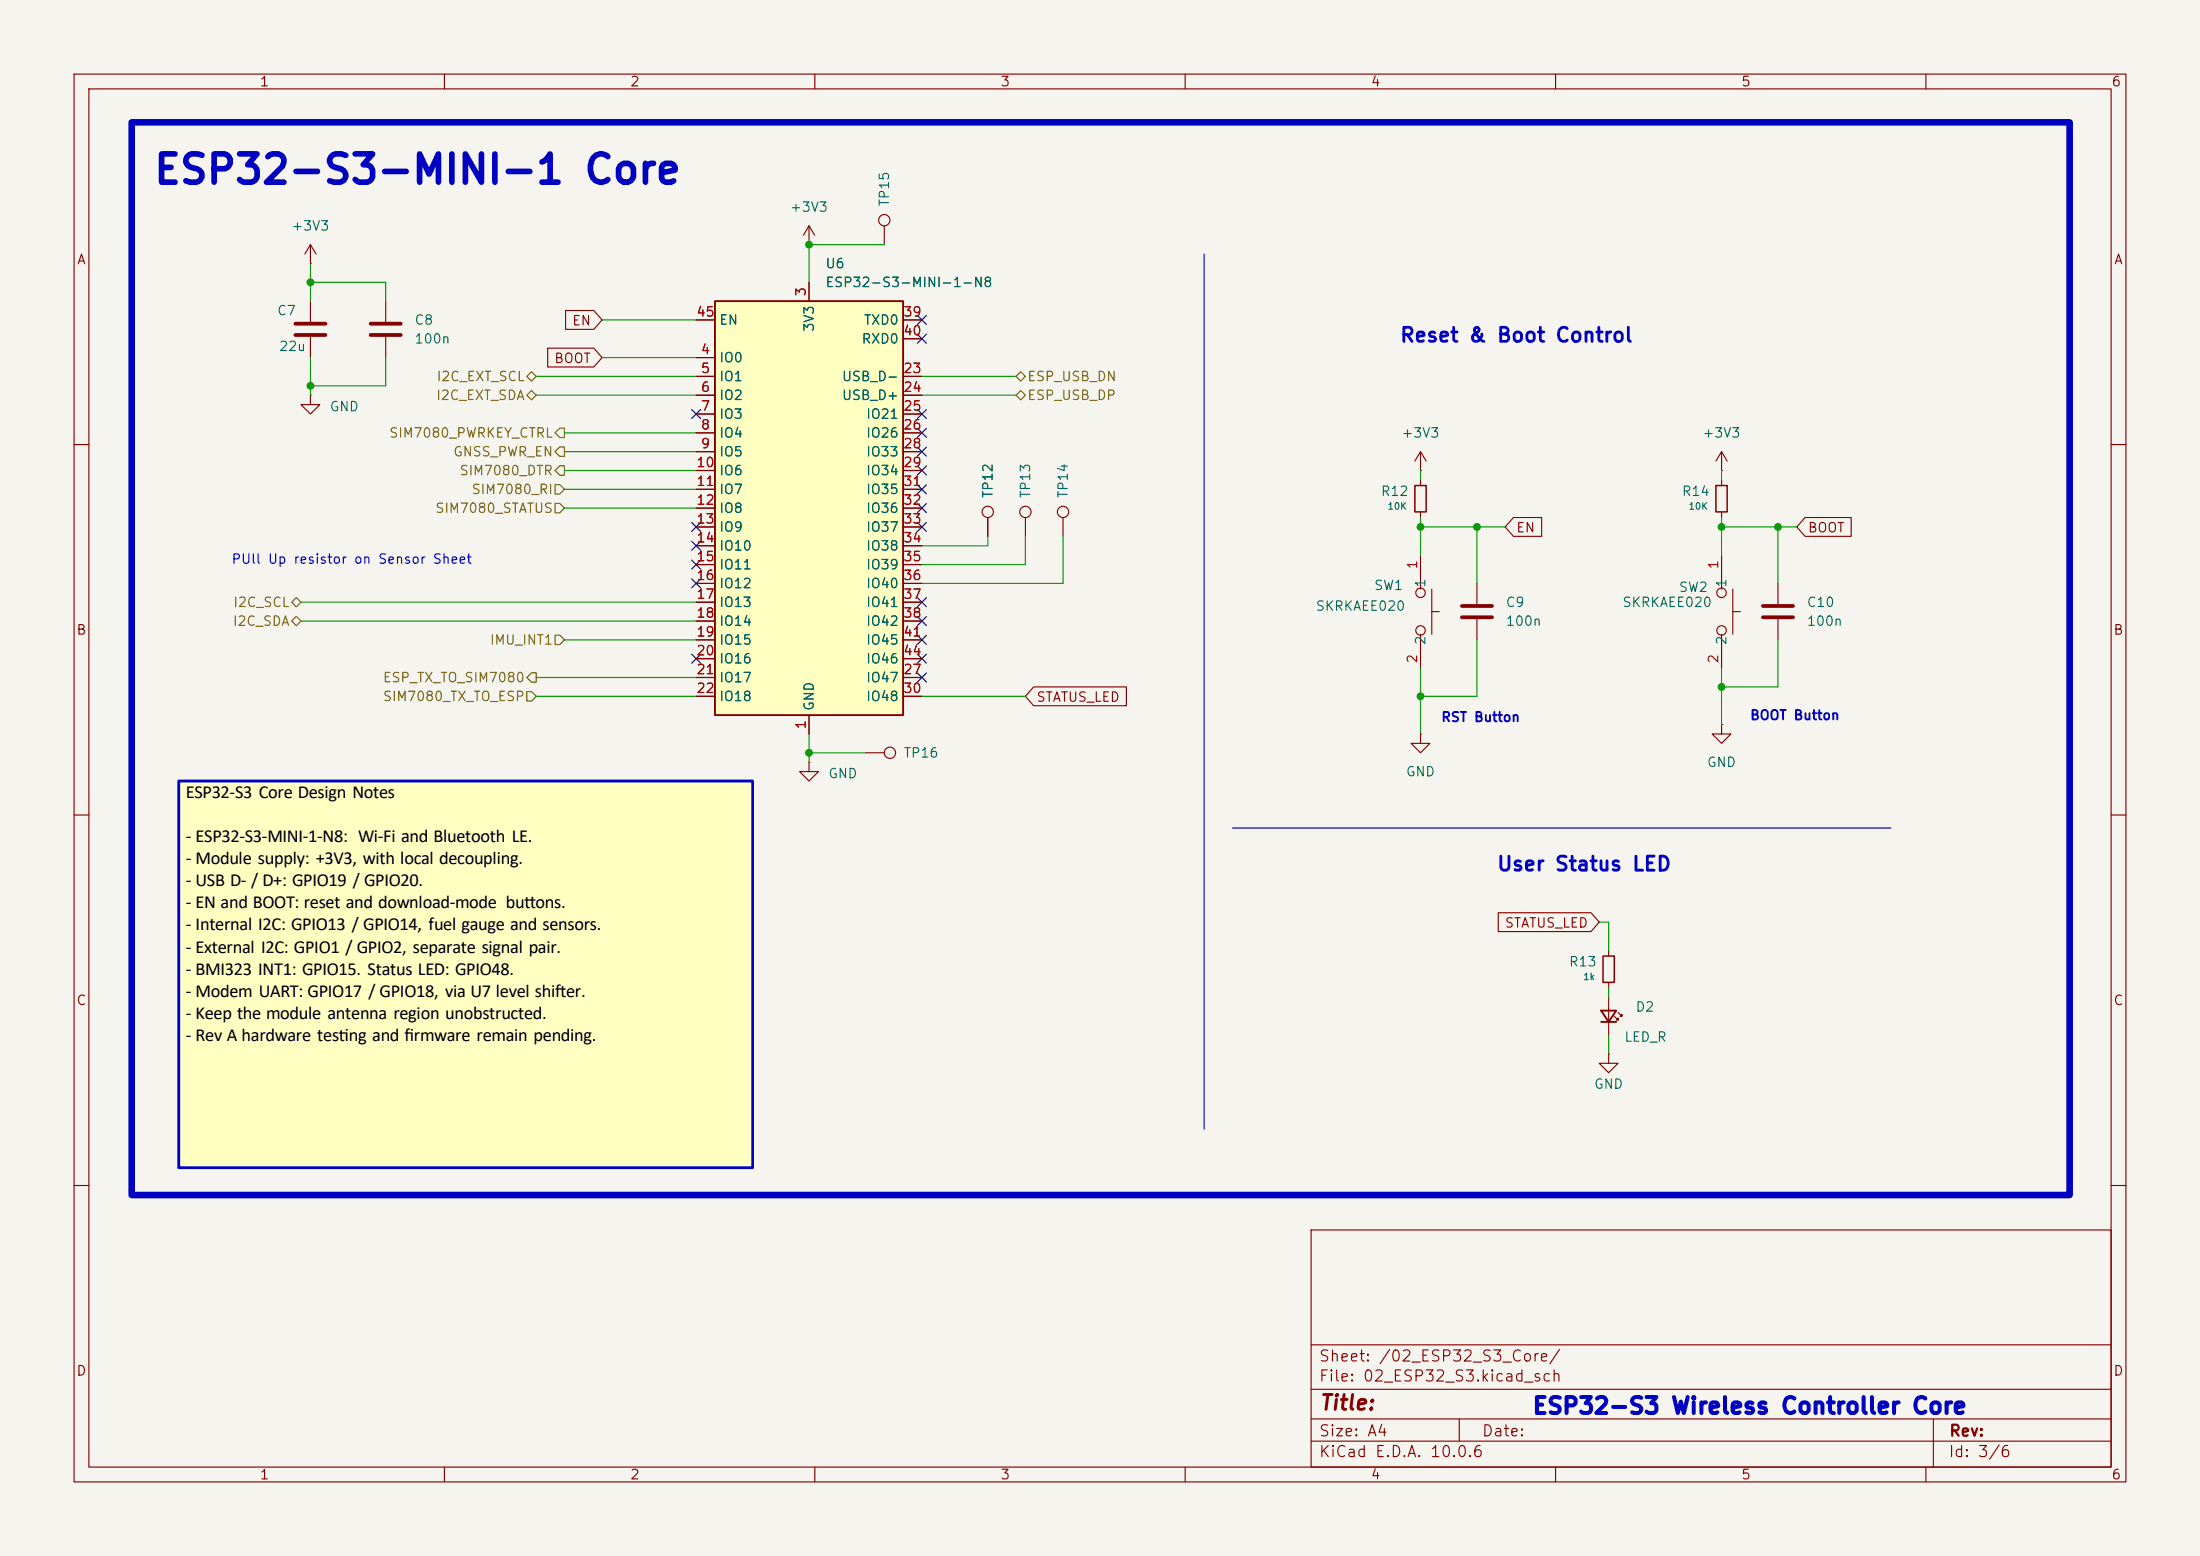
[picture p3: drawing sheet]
<svg xmlns="http://www.w3.org/2000/svg" width="297mm" height="210mm" viewBox="0 0 297 210" stroke-linecap="round" stroke-linejoin="round" font-family="sans-serif">
<path d="M0 0h297v210h-297z" fill="#f5f4ef" stroke="#f5f4ef" stroke-width=".14"/>
<g fill="none" stroke="#840000" stroke-width=".15">
<path d="M10 10h277v190h-277zM12 12h273v186h-273zM60 10v2M110 10v2M160 10v2M210 10v2M260 10v2M10 60h2M285 60h2M10 110h2M285 110h2M10 160h2"/>
<path d="M177 166h108v32h-108zM285 160h2M60 198v2M110 198v2M160 198v2M177 194.5h108M177 191.5h108M177 187.5h108M177 181.5h108M197 191.5v3M210 198v2M260 198v2"/>
<path d="M261 191.5v6.5"/>
</g>
<path d="M24.1 105.4h77.5v52.2h-77.5z" fill="#ffffc2"/>
<g fill="none" stroke="#840000" stroke-width=".15">
<path d="M41.9 35.6h.1M41.9 33v2.6M41.9 33l-.8 1.3M41.9 33l.8 1.3M109.2 33h.1M109.2 30.5l-.7 1.3M109.2 30.5l.8 1.3M109.2 30.5v2.5M119.4 30.5v2.5M41.9 53.3v1.3h1.3l-1.3 1.3-1.3-1.3h1.3M41.9 53.3h.1M41.9 40.6v2.8"/>
<path d="M41.9 45.5v2.8M52.1 40.6v2.8M52.1 45.5v2.8M133.3 69.9v2.5M138.4 69.9v2.5M143.5 69.9v2.5M191.8 63.5h.1M191.8 61v2.5M191.8 64.8v.7M191.8 69.1v.8M191.8 74.9v4.6M191.8 61l-.8 1.2"/>
<path d="M191.8 61l.7 1.2M193.3 79.5v6.1M199.4 78.7v2.8M232.4 63.5h.1M232.4 61l-.8 1.2M232.4 61l.8 1.2M232.4 61v2.5M232.4 74.9v4.6M233.9 79.5v6.1M240 78.7v2.8M191.8 99.1v1.2h1.2l-1.2 1.3-1.3-1.3h1.3M191.8 99.1h.1"/>
<path d="M191.8 85.6v4.6M193.3 82.6h1M199.4 83.6v2.8M232.4 97.8v1.3h1.3l-1.3 1.2-1.3-1.2h1.3M232.4 97.8h.1M232.4 85.6v4.6M233.9 82.6h1M240 83.6v2.8M109.2 102.9v1.2h1.3l-1.3 1.3-1.3-1.3h1.3M109.2 102.9h.1M116.8 101.6h2.6M217.2 128.3v.7"/>
<path d="M217.2 132.6v.8M217.2 134.6v5.1M217.9 137.2l.5 .5v-.3v.3h-.2M218.4 136.7l.5 .5v-.3v.3h-.2M217.2 142.2v1.3h1.2l-1.2 1.3-1.3-1.3h1.3M217.2 142.2h.1"/>
<circle cx="119.4" cy="29.7" r=".76"/>
<circle cx="133.3" cy="69.1" r=".76"/>
<circle cx="138.4" cy="69.1" r=".76"/>
<circle cx="143.5" cy="69.1" r=".76"/>
<circle cx="191.8" cy="80" r=".64"/>
<circle cx="191.8" cy="85.1" r=".64"/>
<circle cx="232.4" cy="85.1" r=".64"/>
<circle cx="232.4" cy="80" r=".64"/>
<circle cx="120.1" cy="101.6" r=".76"/>
</g>
<path d="M39.9 43.7h4M39.9 45.2h4M50 43.7h4.1M50 45.2h4.1M197.4 81.8h4M197.4 83.3h4M238 81.8h4.1M238 83.3h4.1" fill="none" stroke="#840000" stroke-width=".51"/>
<path d="M216.2 136.4h2l-1 1.5zM216.2 137.9h2" fill="none" stroke="#840000" stroke-width=".25"/>
<path d="M191 65.5h1.5v3.6h-1.5zM216.4 129h1.5v3.6h-1.5z" fill="none" stroke="#840000" stroke-width=".2"/>
<path d="M96.5 40.6h25.4v55.9h-25.4z" fill="#ffffc2"/>
<path d="M96.5 40.6h25.4v55.9h-25.4z" fill="none" stroke="#840000" stroke-width=".25"/>
<g fill="none" stroke="#840000" stroke-width=".15">
<path d="M109.2 38.1v2.5M73.9 47h6.3l1.1 1.3-1.1 1.2h-6.3zM76.4 41.9h3.8l1.1 1.3-1.1 1.3h-3.8zM94 48.3h2.5M94 50.8h2.5M94 53.3h2.5M94 55.9h2.5M94 58.4h2.5M94 43.2h2.5M121.9 50.8h2.6M121.9 53.3h2.6M121.9 55.9h2.6"/>
<path d="M121.9 58.4h2.6M121.9 43.2h2.6M121.9 45.7h2.6M94 61h2.5M94 63.5h2.5M94 66h2.5M94 68.6h2.5M94 71.1h2.5M94 73.7h2.5M94 76.2h2.5M94 78.7h2.5M121.9 61h2.6"/>
<path d="M121.9 63.5h2.6M121.9 66h2.6M121.9 68.6h2.6M121.9 71.1h2.6M121.9 73.7h2.6M121.9 76.2h2.6M121.9 78.7h2.6M133.3 69.9v2.5M204.3 69.8h3.8v2.6h-3.8l-1.1-1.3zM232.4 64.8v.7M232.4 69.1v.8M243.7 69.8h6.2v2.6h-6.2l-1.1-1.3z"/>
<path d="M94 81.3h2.5M94 83.8h2.5M94 86.4h2.5M94 88.9h2.5M94 91.4h2.5M94 94h2.5M109.2 96.5v2.6M121.9 81.3h2.6M121.9 83.8h2.6M121.9 86.4h2.6M121.9 88.9h2.6M121.9 91.4h2.6"/>
<path d="M121.9 94h2.6M139.5 92.7h12.6v2.6h-12.6l-1.1-1.3zM202.3 123.2h12.5l1.1 1.3-1.1 1.2h-12.5z"/>
</g>
<path d="M231.6 65.5h1.6v3.6h-1.6z" fill="none" stroke="#840000" stroke-width=".2"/>
<g fill="none" stroke="#725600" stroke-width=".15">
<path d="M71.1 53.3l.7-.6 .6 .6-.6 .7zM71.1 50.8l.7-.6 .6 .6-.6 .6zM75.6 57.8h.6v1.3h-.6l-.7-.7zM137.2 50.8l.6-.6 .6 .6-.6 .6zM137.2 53.3l.6-.6 .6 .6-.6 .7zM74.9 67.9h.7l.6 .7-.6 .6h-.7zM74.9 65.4h.7l.6 .6-.6 .7h-.7zM75.6 62.9h.6v1.2h-.6l-.7-.6zM75.6 60.3h.6v1.3h-.6l-.7-.6zM39.4 81.3l.6-.7 .6 .7-.6 .6zM39.4 83.8l.6-.6 .6 .6-.6 .7zM71.1 93.3h.7l.6 .7-.6 .6h-.7z"/>
<path d="M71.8 90.8h.6v1.3h-.6l-.7-.7zM74.9 85.7h.7l.6 .7-.6 .6h-.7z"/>
</g>
<path d="M162.6 34.3v118.1M166.4 111.8h88.9" fill="none" stroke="#0000c2" stroke-width=".15"/>
<g fill="none" stroke="#009600" stroke-width=".15">
<path d="M41.9 35.6v5M41.9 38.1h10.2v2.5M119.4 33h-10.2v5.1M41.9 48.3v5M52.1 48.3v3.8h-10.2M72.4 53.3h21.6M72.4 50.8h21.6M76.2 58.4h17.8M81.3 43.2h12.7M81.3 48.3h12.7M124.5 53.3h12.7M124.5 50.8h12.7"/>
<path d="M76.2 66h17.8M76.2 63.5h17.8M76.2 61h17.8M76.2 68.6h17.8M133.3 72.4v1.3h-8.8M138.4 72.4v3.8h-13.9M143.5 72.4v6.3h-19M191.8 63.5v1.3M191.8 69.9v5M191.8 71.1h11.4M199.4 71.1v7.6M232.4 71.1h10.2"/>
<path d="M232.4 63.5v1.3M232.4 69.9v5M240 71.1v7.6M40.6 81.3h53.4M40.6 83.8h53.4M72.4 94h21.6M72.4 91.4h21.6M76.2 86.4h17.8M109.2 99.1v3.8M124.5 94h13.9M191.8 90.2v8.9M199.4 86.4v7.6h-7.6"/>
<path d="M232.4 90.2v7.6M240 86.4v6.3h-7.6M109.2 101.6h7.6M215.9 124.5h1.3v3.8M217.2 133.4v1.2M217.2 139.7v2.5"/>
</g>
<g fill="none" stroke="#000084" stroke-width=".15">
<path d="M93.4 55.3l1.2 1.2M94.6 55.3l-1.2 1.2M123.9 55.3l1.2 1.2M123.9 45.1l1.2 1.2M123.9 42.6l1.2 1.2M123.9 57.8l1.2 1.2M125.1 55.3l-1.2 1.2M125.1 45.1l-1.2 1.2M125.1 42.6l-1.2 1.2M125.1 57.8l-1.2 1.2M93.4 75.6l1.2 1.2M93.4 78.1l1.2 1.2"/>
<path d="M93.4 70.5l1.2 1.2M93.4 73.1l1.2 1.2M94.6 75.6l-1.2 1.2M94.6 78.1l-1.2 1.2M94.6 70.5l-1.2 1.2M94.6 73.1l-1.2 1.2M123.9 70.5l1.2 1.2M123.9 60.4l1.2 1.2M123.9 68l1.2 1.2M123.9 65.4l1.2 1.2M123.9 62.9l1.2 1.2M125.1 70.5l-1.2 1.2"/>
<path d="M125.1 60.4l-1.2 1.2M125.1 68l-1.2 1.2M125.1 65.4l-1.2 1.2M125.1 62.9l-1.2 1.2M93.4 88.3l1.2 1.2M94.6 88.3l-1.2 1.2M123.9 85.8l1.2 1.2M123.9 80.7l1.2 1.2M123.9 90.8l1.2 1.2M123.9 88.3l1.2 1.2M123.9 83.2l1.2 1.2M125.1 85.8l-1.2 1.2"/>
<path d="M125.1 80.7l-1.2 1.2M125.1 90.8l-1.2 1.2M125.1 88.3l-1.2 1.2M125.1 83.2l-1.2 1.2"/>
</g>
<path d="M24.1 105.4h77.5v52.2h-77.5z" fill="none" stroke="#0000c2" stroke-width=".38"/>
<path d="M17.8 16.5h261.6v144.8h-261.6z" fill="none" stroke="#0000c2" stroke-width=".89"/>
<g fill="#009600" stroke="#009600" stroke-width=".14">
<circle cx="191.8" cy="94" r=".46"/>
<circle cx="199.4" cy="71.1" r=".46"/>
<circle cx="191.8" cy="71.1" r=".46"/>
<circle cx="232.4" cy="71.1" r=".46"/>
<circle cx="232.4" cy="92.7" r=".46"/>
<circle cx="240" cy="71.1" r=".46"/>
<circle cx="109.2" cy="33" r=".46"/>
<circle cx="109.2" cy="101.6" r=".46"/>
<circle cx="41.9" cy="38.1" r=".46"/>
<circle cx="41.9" cy="52.1" r=".46"/>
</g>
<text font-size="3.8" fill="#0000c2" x="20.5" y="25.7">ESP32-S3-MINI-1 Core</text>
<g font-size="2.5">
<text x="25.1" y="107.6">ESP32-S3 Core Design Notes</text>
<text x="25.1" y="113.6">- ESP32-S3-MINI-1-N8: Wi-Fi and Bluetooth LE.</text>
<text x="25.1" y="116.6">- Module supply: +3V3, with local decoupling.</text>
<text x="25.1" y="119.6">- USB D- / D+: GPIO19 / GPIO20.</text>
<text x="25.1" y="122.6">- EN and BOOT: reset and download-mode but</text>
<text x="25.1" y="125.6">- Internal I2C: GPIO13 / GPIO14, fuel gauge and sensors.</text>
<text x="70.8" y="122.6">tons.</text>
<text x="25.1" y="128.6">- External I2C: GPIO1 / GPIO2, separate signal pair.</text>
<text x="25.1" y="131.5">- BMI323 INT1: GPIO15. Status LED: GPIO48.</text>
<text x="25.1" y="134.5">- Modem UART: GPIO17 / GPIO18, via U7 level shif</text>
<text x="25.1" y="137.5">- Keep the module antenna region unobstructed.</text>
<text x="75" y="134.5">ter.</text>
<text x="25.1" y="140.5">- Rev A hardware test</text>
<text x="45.8" y="140.5">ing and f</text>
<text x="54.6" y="140.5">irmware remain pending.</text>
</g>
<text font-size="2.2" fill="#0000c2" x="206.8" y="191.4">ESP32-S3 Wireless Controller Core</text>
<text font-size="2" fill="#840000" x="178" y="190.8">Title:</text>
<g font-size="1.9" fill="#0000c2">
<text x="188.9" y="46.7">Reset &amp; Boot Control</text>
<text x="202" y="118">User Status LED</text>
</g>
<g font-size="1.5" fill="#840000">
<text x="178" y="184.1">Sheet: /02_ESP32_S3_Core/</text>
<text x="178" y="186.8">File: 02_ESP32_S3.kicad_sch</text>
<text x="178" y="197">KiCad E.D.A. 10.0.6</text>
<text x="178" y="194.2">Size: A4</text>
<text x="200" y="194.2">Date:</text>
<text x="263" y="197">Id: 3/6</text>
<text x="263" y="194.2">Rev:</text>
</g>
<g font-size="1.3" fill="#840000">
<text x="35" y="12">1</text>
<text x="85" y="12">2</text>
<text x="135" y="12">3</text>
<text x="185" y="12">4</text>
<text x="235" y="12">5</text>
<text x="285" y="12">6</text>
<text x="10.3" y="36">A</text>
<text x="285.3" y="36">A</text>
<text x="77.1" y="44.2">EN</text>
<text x="74.7" y="49.3">BOOT</text>
<text x="204.6" y="72.2">EN</text>
<text x="244" y="72.2">BOOT</text>
<text x="10.2" y="86">B</text>
<text x="285.2" y="86">B</text>
<text x="139.8" y="95">STATUS_LED</text>
<text x="203.1" y="125.5">STATUS_LED</text>
<text x="10.2" y="136">C</text>
<text x="285.2" y="136">C</text>
<text x="10.2" y="186">D</text>
<text x="285.2" y="186">D</text>
<text x="35" y="200">1</text>
<text x="85" y="200">2</text>
<text x="135" y="200">3</text>
<text x="185" y="200">4</text>
<text x="235" y="200">5</text>
<text x="285" y="200">6</text>
</g>
<g font-size="1.3" fill="#006464">
<text x="106.6" y="28.9">+3V3</text>
<text x="120.3" y="28" transform="rotate(-90 120.3 28)">TP15</text>
<text x="39.2" y="31.4">+3V3</text>
<text x="111.3" y="36.5">U6</text>
<text x="111.3" y="39.1">ESP32-S3-MINI-1-N8</text>
<text x="37.3" y="42.9">C7</text>
<text x="37.6" y="47.7">22u</text>
<text x="55.9" y="44.1">C8</text>
<text x="55.9" y="46.7">100n</text>
<text x="97" y="44.1">EN</text>
<text x="110.2" y="44.9" transform="rotate(-90 110.2 44.9)">3V3</text>
<text x="116.2" y="46.7">RXD0</text>
<text x="116.5" y="44.1">TXD0</text>
<text x="97" y="49.2">IO0</text>
<text x="97" y="51.8">IO1</text>
<text x="113.6" y="51.8">USB_D-</text>
<text x="44.4" y="55.8">GND</text>
<text x="97" y="54.3">IO2</text>
<text x="97" y="56.8">IO3</text>
<text x="97" y="59.4">IO4</text>
<text x="113.6" y="54.3">USB_D+</text>
<text x="116.8" y="56.8">IO21</text>
<text x="116.8" y="59.4">IO26</text>
<text x="189.1" y="59.4">+3V3</text>
<text x="229.7" y="59.4">+3V3</text>
<text x="97" y="61.9">IO5</text>
<text x="97" y="64.5">IO6</text>
<text x="116.8" y="61.9">IO33</text>
<text x="116.8" y="64.5">IO34</text>
<text x="97" y="67">IO7</text>
<text x="97" y="69.5">IO8</text>
<text x="116.8" y="67">IO35</text>
<text x="116.8" y="69.5">IO36</text>
<text x="134.3" y="67.3" transform="rotate(-90 134.3 67.3)">TP12</text>
<text x="139.4" y="67.3" transform="rotate(-90 139.4 67.3)">TP13</text>
<text x="144.5" y="67.3" transform="rotate(-90 144.5 67.3)">TP14</text>
<text x="186.3" y="67.3">R12</text>
<text x="227" y="67.3">R14</text>
<text x="97" y="72.1">IO9</text>
<text x="97" y="74.6">IO10</text>
<text x="97" y="77.2">IO11</text>
<text x="116.8" y="72.1">IO37</text>
<text x="116.8" y="74.6">IO38</text>
<text x="116.8" y="77.2">IO39</text>
<text x="97" y="79.7">IO12</text>
<text x="97" y="82.2">IO13</text>
<text x="116.8" y="79.7">IO40</text>
<text x="116.8" y="82.2">IO41</text>
<text x="177.5" y="82.8">SKRKAEE020</text>
<text x="185.4" y="80">SW1</text>
<text x="192.7" y="79.4" transform="rotate(-90 192.7 79.4)">1</text>
<text x="203.2" y="82.2">C9</text>
<text x="218.9" y="82.2">SKRKAEE020</text>
<text x="226.6" y="80.2">SW2</text>
<text x="233.4" y="79.4" transform="rotate(-90 233.4 79.4)">1</text>
<text x="243.8" y="82.2">C10</text>
<text x="97" y="84.8">IO14</text>
<text x="97" y="87.3">IO15</text>
<text x="97" y="89.9">IO16</text>
<text x="116.8" y="84.8">IO42</text>
<text x="116.8" y="87.3">IO45</text>
<text x="116.8" y="89.9">IO46</text>
<text x="192.7" y="87.1" transform="rotate(-90 192.7 87.1)">2</text>
<text x="203.2" y="84.8">100n</text>
<text x="233.4" y="87.1" transform="rotate(-90 233.4 87.1)">2</text>
<text x="243.8" y="84.8">100n</text>
<text x="97" y="92.4">IO17</text>
<text x="97" y="94.9">IO18</text>
<text x="116.8" y="92.4">IO47</text>
<text x="116.8" y="94.9">IO48</text>
<text x="110.2" y="96" transform="rotate(-90 110.2 96)">GND</text>
<text x="111.7" y="105.4">GND</text>
<text x="121.9" y="102.6">TP16</text>
<text x="189.7" y="105.1">GND</text>
<text x="230.3" y="103.8">GND</text>
<text x="211.7" y="130.8">R13</text>
<text x="220.7" y="136.9">D2</text>
<text x="219.2" y="140.9">LED_R</text>
<text x="215.1" y="147.3">GND</text>
</g>
<g font-size="1.3" fill="#a90000">
<text x="109.1" y="40.1" transform="rotate(-90 109.1 40.1)">3</text>
<text x="93.9" y="43">45</text>
<text x="121.9" y="43">39</text>
<text x="121.9" y="45.6">40</text>
<text x="94.5" y="48.1">4</text>
<text x="94.5" y="50.7">5</text>
<text x="94.5" y="53.2">6</text>
<text x="121.9" y="50.7">23</text>
<text x="121.9" y="53.2">24</text>
<text x="94.5" y="55.7">7</text>
<text x="94.5" y="58.3">8</text>
<text x="121.9" y="55.7">25</text>
<text x="121.9" y="58.3">26</text>
<text x="93.9" y="63.4">10</text>
<text x="93.9" y="65.9">11</text>
<text x="94.5" y="60.8">9</text>
<text x="121.9" y="60.8">28</text>
<text x="121.9" y="63.4">29</text>
<text x="121.9" y="65.9">31</text>
<text x="93.9" y="68.4">12</text>
<text x="93.9" y="71">13</text>
<text x="121.9" y="68.4">32</text>
<text x="121.9" y="71">33</text>
<text x="93.9" y="73.5">14</text>
<text x="93.9" y="76.1">15</text>
<text x="121.9" y="73.5">34</text>
<text x="121.9" y="76.1">35</text>
<text x="191.6" y="76.9" transform="rotate(-90 191.6 76.9)">1</text>
<text x="232.3" y="76.9" transform="rotate(-90 232.3 76.9)">1</text>
<text x="93.9" y="78.6">16</text>
<text x="93.9" y="81.1">17</text>
<text x="93.9" y="83.7">18</text>
<text x="121.9" y="78.6">36</text>
<text x="121.9" y="81.1">37</text>
<text x="121.9" y="83.7">38</text>
<text x="93.9" y="86.2">19</text>
<text x="93.9" y="88.8">20</text>
<text x="121.9" y="86.2">41</text>
<text x="121.9" y="88.8">44</text>
<text x="191.6" y="89.6" transform="rotate(-90 191.6 89.6)">2</text>
<text x="232.3" y="89.6" transform="rotate(-90 232.3 89.6)">2</text>
<text x="93.9" y="91.3">21</text>
<text x="93.9" y="93.8">22</text>
<text x="121.9" y="91.3">27</text>
<text x="121.9" y="93.8">30</text>
<text x="109.1" y="98.5" transform="rotate(-90 109.1 98.5)">1</text>
</g>
<g font-size="1.3" fill="#725600">
<text x="58.8" y="51.8">I2C_EXT_SCL</text>
<text x="138.6" y="51.8">ESP_USB_DN</text>
<text x="52.4" y="59.4">SIM7080_PWRKEY_CTRL</text>
<text x="58.8" y="54.3">I2C_EXT_SDA</text>
<text x="138.6" y="54.3">ESP_USB_DP</text>
<text x="61.1" y="61.9">GNSS_PWR_EN</text>
<text x="61.9" y="64.5">SIM7080_DTR</text>
<text x="58.7" y="69.5">SIM7080_STATUS</text>
<text x="63.6" y="67">SIM7080_RI</text>
<text x="31.4" y="82.2">I2C_SCL</text>
<text x="31.3" y="84.8">I2C_SDA</text>
<text x="66" y="87.3">IMU_INT1</text>
<text x="51.6" y="94.9">SIM7080_TX_TO_ESP</text>
<text x="51.6" y="92.4">ESP_TX_TO_SIM7080</text>
</g>
<g font-size="1.3" fill="#0000c2">
<text x="31.2" y="76.4">PUll Up resistor on Sensor Sheet</text>
<text x="194.5" y="97.7">RST Button</text>
<text x="236.2" y="97.5">BOOT Button</text>
</g>
<g font-size=".9" fill="#006464">
<text x="187.2" y="69">10K</text>
<text x="227.9" y="69">10K</text>
<text x="213.7" y="132.5">1k</text>
</g>
</svg>
